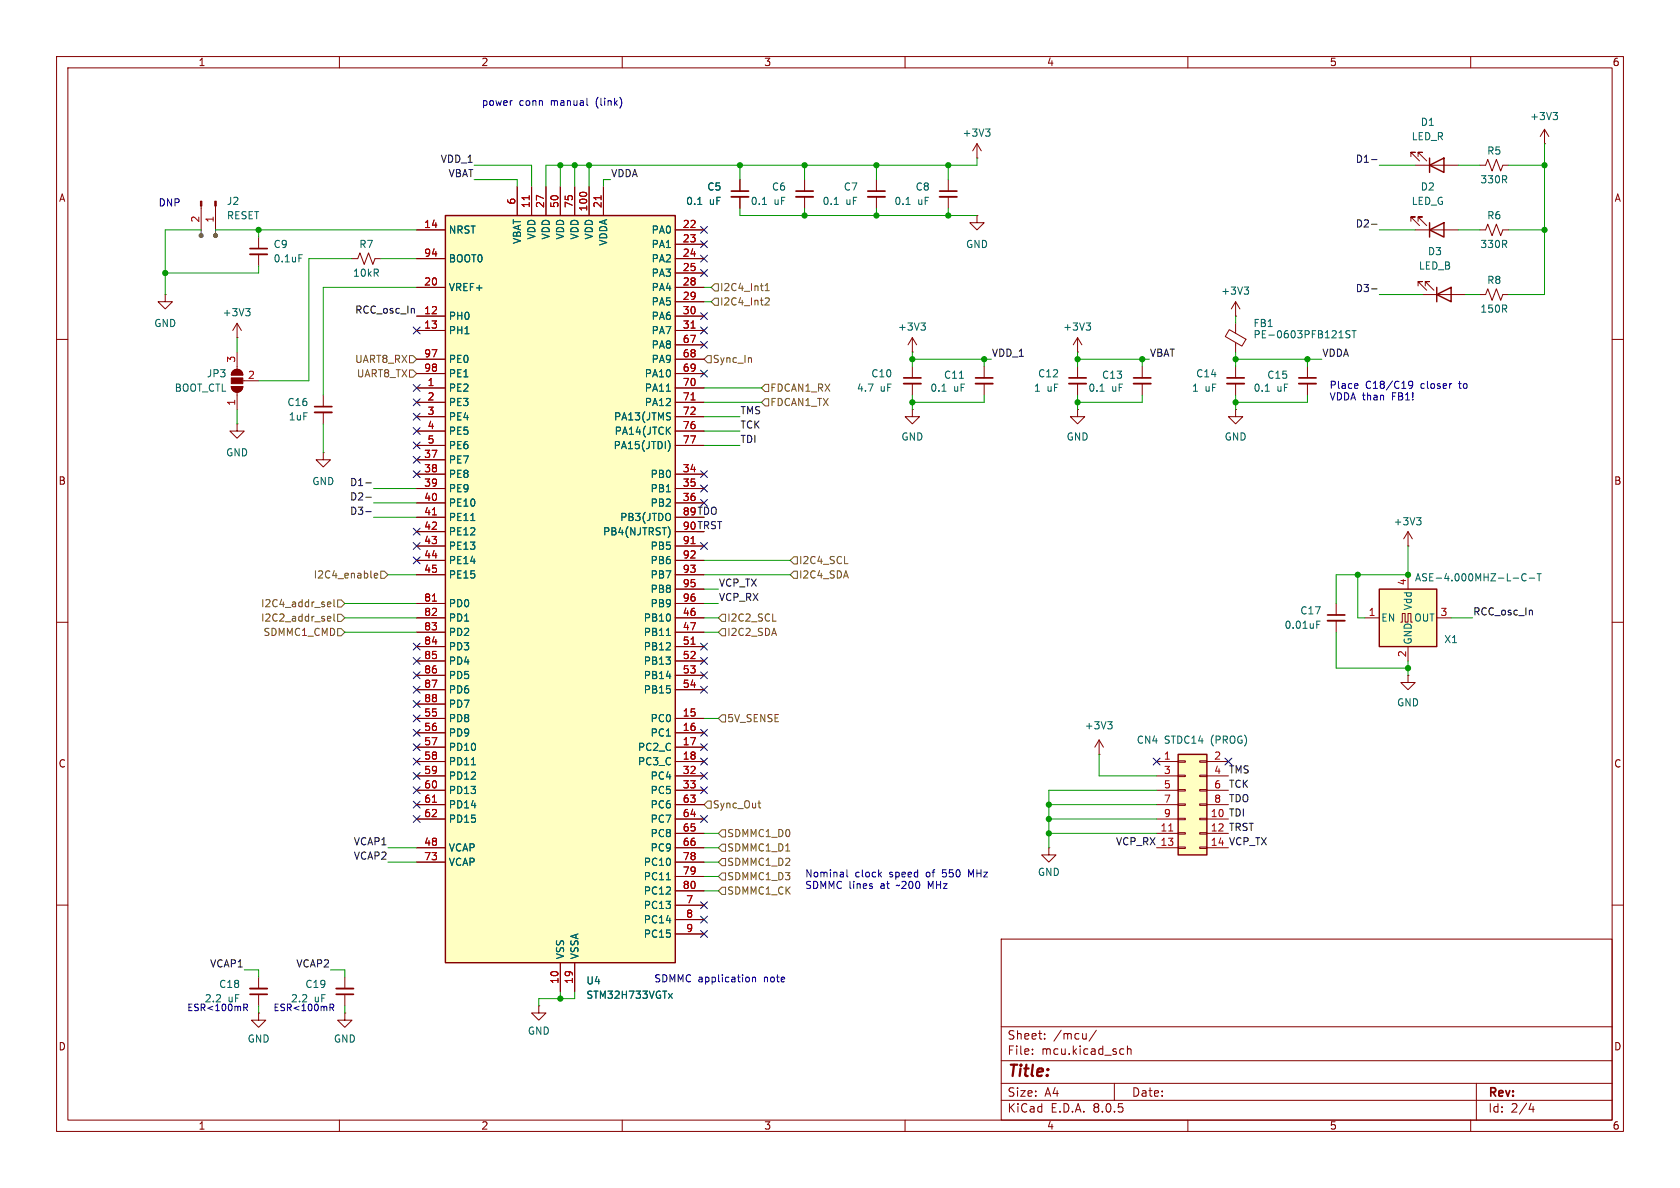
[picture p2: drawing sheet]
<svg xmlns="http://www.w3.org/2000/svg" width="297mm" height="210mm" viewBox="0 0 297 210" stroke-linecap="round" stroke-linejoin="round" font-family="sans-serif">
<g fill="none" stroke="#840000" stroke-width=".18">
<path d="M10 10h277v190h-277zM12 12h273v186h-273zM60 10v2M110 10v2M160 10v2M210 10v2M260 10v2M35.6 36.4v4.2M38.1 36.4v4.2M10 60h2M41.9 59.7h.1M41.9 57.2l-.8 1.2"/>
<path d="M41.9 57.2v2.5M41.9 57.2l.8 1.2M285 60h2M57.1 80v1.3h1.3l-1.3 1.3-1.2-1.3h1.2M57.1 80h.1M10 110h2M285 110h2M10 160h2M285 160h2M61 172.7v2.1M61 175.8v2M177 166h108v32h-108z"/>
<path d="M60 198v2M110 198v2M160 198v2M177 194.5h108M177 191.5h108M177 187.5h108M177 181.5h108M182.5 186.3v.1M182.5 185.5v.1M184.7 183.6v.1M184.7 182.8v.1M193.8 182.1l-1.3 2"/>
<path d="M197 191.5v3M198.2 185.4l.5 .1M198.7 186.3l-.5 .1M199.3 185.5l.2-.1 .4 .1 .1 .9M199.3 184.9v1.5M210 198v2M260 198v2M261 191.5v6.5M270.7 195l-.4 1.1h.9M271 195.6v1"/>
</g>
<path d="M43.4 54.6h.8l-.4 .4M44 55l.2 .3v.3l-.2 .2" fill="none" stroke="#006464" stroke-width=".18"/>
<path d="M59.4 174.8h3.1" fill="none" stroke="#840000" stroke-width=".33"/>
<path d="M59.4 175.8h3.1" fill="none" stroke="#840000" stroke-width=".3"/>
<g fill="#840000" stroke="#840000" stroke-width=".18">
<path d="M35.4 35.6h.3v.8h-.3z"/>
<path d="M38 35.6h.2v.8h-.2z"/>
</g>
<path d="M78.7 38.1h40.7v132.1h-40.7z" fill="#ffffc2"/>
<path d="M78.7 38.1h40.7v132.1h-40.7z" fill="none" stroke="#840000" stroke-width=".25"/>
<g fill="none" stroke="#840000" stroke-width=".18">
<path d="M91.4 33v5.1M94 33v5.1M96.5 33v5.1M99.1 33v5.1M101.6 33v5.1M104.1 33v5.1M106.7 33v5.1M29.2 52.1v1.2h1.3l-1.3 1.3-1.3-1.3h1.3M29.2 52.1h.1M45.7 41.9v2M45.7 45v2M62.2 45.7h1l.4-1 .8 2 .8-2 .7 2 .4-1h1"/>
<path d="M73.7 55.9h5M73.7 58.4h5M73.7 40.6h5M73.7 50.8h5M73.7 45.7h5M119.4 55.9h5.1M119.4 58.4h5.1M119.4 40.6h5.1M119.4 50.8h5.1M119.4 43.2h5.1M119.4 45.7h5.1M119.4 48.3h5.1"/>
<path d="M119.4 53.3h5.1M41.9 74.9v1.3h1.3l-1.3 1.3-1.3-1.3h1.3M41.9 74.9h.1M73.7 68.6h5M73.7 71.1h5M73.7 73.7h5M73.7 76.2h5M73.7 78.7h5M73.7 63.5h5M73.7 66h5M119.4 68.6h5.1M119.4 71.1h5.1"/>
<path d="M119.4 73.7h5.1M119.4 76.2h5.1M119.4 78.7h5.1M119.4 61h5.1M119.4 63.5h5.1M119.4 66h5.1M73.7 83.8h5M73.7 86.4h5M73.7 88.9h5M73.7 81.3h5M73.7 91.4h5M73.7 94h5"/>
<path d="M73.7 96.5h5M73.7 99.1h5M119.4 83.8h5.1M119.4 86.4h5.1M119.4 88.9h5.1M119.4 91.4h5.1M119.4 94h5.1M119.4 96.5h5.1M119.4 99.1h5.1M73.7 101.6h5M73.7 109.2h5M73.7 111.8h5"/>
<path d="M73.7 114.3h5M73.7 116.8h5M73.7 119.4h5M73.7 106.7h5M119.4 101.6h5.1M119.4 109.2h5.1M119.4 111.8h5.1M119.4 114.3h5.1M119.4 116.8h5.1M119.4 119.4h5.1M119.4 106.7h5.1M119.4 104.1h5.1"/>
<path d="M73.7 127h5M73.7 129.5h5M73.7 132.1h5M73.7 134.6h5M73.7 137.2h5M73.7 139.7h5M73.7 121.9h5M73.7 124.5h5M119.4 127h5.1M119.4 129.5h5.1M119.4 132.1h5.1M119.4 134.6h5.1"/>
<path d="M119.4 137.2h5.1M119.4 139.7h5.1M119.4 121.9h5.1M73.7 149.9h5M73.7 142.2h5M73.7 144.8h5M73.7 152.4h5M119.4 149.9h5.1M119.4 142.2h5.1M119.4 144.8h5.1M119.4 147.3h5.1M119.4 152.4h5.1"/>
<path d="M119.4 154.9h5.1M119.4 157.5h5.1M99.1 170.2v5.1M101.6 170.2v5.1M119.4 160h5.1M119.4 162.6h5.1M119.4 165.1h5.1"/>
</g>
<path d="M93.6 34.6v.7M106.3 34.6v.7M122.2 58h.7M122.2 70.7h.7M76.4 91h.8M122.2 96.1h.7M76.4 106.3h.8M122.2 113.9h.7M76.4 141.8h.8" fill="none" stroke="#a90000" stroke-width=".18"/>
<g fill="none" stroke="#006464" stroke-width=".18">
<path d="M52.8 45h.7M117.8 69.2h.7M118 76.1l.5 .7M118.2 77.9a1.47 1.47 0 0 1-.1 1.9M118.3 73h.2M118.5 73.8v.3M118.5 75.5l-.7 .7M83.2 92h.7M118.3 93.4l.2 .6-.2 .8M117.8 112.3h.7M83.3 135.2h.8M117.8 155.5h.7"/>
<path d="M118.2 175.6l.6 .9M118.8 175.6l-.6 .9"/>
</g>
<path d="M44.2 45h3" fill="none" stroke="#840000" stroke-width=".33"/>
<path d="M44.2 43.9h3" fill="none" stroke="#840000" stroke-width=".3"/>
<path d="M208.3 133.4h5.1v17.7h-5.1z" fill="#ffffc2"/>
<g fill="none" stroke="#840000" stroke-width=".18">
<path d="M130.8 31.8v2M130.8 34.8v2M142.2 31.8v2M142.2 34.8v2M154.9 31.8v2M154.9 34.8v2M167.6 31.8v2M167.6 34.8v2M172.7 27.9h.1M172.7 38.1v1.3h1.3l-1.3 1.2-1.3-1.2h1.3M172.7 38.1h.1M172.7 25.4l.8 1.3"/>
<path d="M172.7 25.4v2.5M172.7 25.4l-.7 1.3M161.3 59.7v2.5M161.3 59.7l.8 1.3M161.3 59.7l-.8 1.3M190.5 59.7v2.5M190.5 59.7l.8 1.3M190.5 59.7l-.8 1.3M40.9 68.3h2a1.02 1.02 0 0 1-1 1 1.02 1.02 0 0 1-1-1zM41.2 65.6a1.02 1.02 0 0 1 1.1-.2 1.02 1.02 0 0 1 .6 .9h-2zM41.9 62.2v3.1M41.9 69.3v3.1"/>
<path d="M42.9 67.3h2.8M57.1 69.9v2M57.1 72.9v2M161.3 72.4v1.3h1.3l-1.3 1.2-1.3-1.2h1.3M161.3 72.4h.1M161.3 62.2h.1M161.3 64.8v2M161.3 67.8v2.1M174 64.8v2M174 67.8v2.1M190.5 62.2h.1M190.5 72.4v1.3h1.3l-1.3 1.2-1.3-1.2h1.3"/>
<path d="M190.5 72.4h.1M190.5 64.8v2M190.5 67.8v2.1M218.4 72.4v1.3h1.3l-1.3 1.2-1.2-1.2h1.2M218.4 72.4h.1M248.9 96.5h.1M248.9 94l-.7 1.3M248.9 94v2.5M248.9 94l.8 1.3M204.5 134.6h3.8M204.5 137.2h3.8M204.5 139.7h3.8"/>
<path d="M208.3 139.6h1.2v.2h-1.2zM208.3 137h1.2v.3h-1.2zM208.3 134.5h1.2v.2h-1.2zM212.1 139.6h1.3v.2h-1.3zM212.1 137h1.3v.3h-1.3zM212.1 134.5h1.3v.2h-1.3zM213.4 134.6h3.8M213.4 137.2h3.8M213.4 139.7h3.8M204.5 144.8h3.8M204.5 147.3h3.8M204.5 149.9h3.8"/>
<path d="M204.5 142.2h3.8M208.3 149.7h1.2v.3h-1.2zM208.3 147.2h1.2v.2h-1.2zM208.3 144.7h1.2v.2h-1.2zM208.3 142.1h1.2v.3h-1.2zM212.1 149.7h1.3v.3h-1.3zM212.1 147.2h1.3v.2h-1.3zM212.1 144.7h1.3v.2h-1.3zM212.1 142.1h1.3v.3h-1.3zM213.4 144.8h3.8M213.4 147.3h3.8M213.4 149.9h3.8"/>
<path d="M213.4 142.2h3.8M45.7 179.1v1.2h1.3l-1.3 1.3-1.3-1.3h1.3M45.7 179.1h.1M45.7 172.7v2.1M45.7 175.8v2M61 179.1v1.2h1.2l-1.2 1.3-1.3-1.3h1.3M61 179.1h.1M95.2 177.8v1.3h1.3l-1.3 1.2-1.2-1.2h1.2M95.2 177.8h.1"/>
</g>
<path d="M208.3 133.4h5.1v17.7h-5.1z" fill="none" stroke="#840000" stroke-width=".25"/>
<path d="M206.6 146.9h.7" fill="none" stroke="#a90000" stroke-width=".18"/>
<path d="M129.3 34.8h3M140.7 34.8h3.1M153.4 34.8h3.1M166.1 34.8h3.1M55.6 72.9h3.1M159.8 67.8h3M172.5 67.8h3M189 67.8h3M44.2 174.8h3" fill="none" stroke="#840000" stroke-width=".33"/>
<path d="M129.3 33.8h3M140.7 33.8h3.1M153.4 33.8h3.1M166.1 33.8h3.1M55.6 71.9h3.1M159.8 66.8h3M172.5 66.8h3M189 66.8h3M44.2 175.8h3" fill="none" stroke="#840000" stroke-width=".3"/>
<g fill="#840000" stroke="#840000" stroke-width=".18">
<path d="M40.9 68.3h2a1.02 1.02 0 0 1-1 1 1.02 1.02 0 0 1-1-1z"/>
<path d="M40.9 66.8h2v1h-2z"/>
<path d="M41.2 65.6a1.02 1.02 0 0 1 1.1-.2 1.02 1.02 0 0 1 .6 .9h-2z"/>
</g>
<g fill="none" stroke="#006464" stroke-width=".18">
<path d="M123.4 36.1h.7M134.8 36.1h.7M147.5 36.1h.7M160.2 36.1h.7M174.2 22.8h.8l-.4 .5M174.8 23.3l.2 .2v.3l-.2 .3M162.8 57.1h.8l-.4 .5M163.3 57.6l.3 .2v.3l-.3 .3M192 57.1h.8l-.4 .5M192.6 57.6l.2 .2v.3l-.2 .3M166.5 69.2h.8M169.6 66.9h.7"/>
<path d="M250.4 91.5h.8l-.4 .5M251 92l.2 .2v.3l-.2 .3"/>
</g>
<path d="M243.8 104.1h10.2v10.2h-10.2z" fill="#ffffc2"/>
<path d="M252.7 29.2l2.6-1.3v2.6zM252.7 27.9v2.6M252.7 39.4v2.5M252.7 40.6l2.6-1.2v2.5zM254 52.1l2.5-1.3v2.5zM254 50.8v2.5M243.8 104.1h10.2v10.2h-10.2z" fill="none" stroke="#840000" stroke-width=".25"/>
<g fill="none" stroke="#840000" stroke-width=".18">
<path d="M91.4 33v5.1M94 33v5.1M96.5 33v5.1M99.1 33v5.1M101.6 33v5.1M104.1 33v5.1M106.7 33v5.1M130.8 31.8v2M130.8 34.8v2M249.4 27.7v-.8h.8h-.8l1.6 1.5M249.4 39.1v-.7h.8h-.8l1.6 1.5M250.2 29.2h7.6"/>
<path d="M250.7 27.7v-.8h.8h-.8l1.5 1.5M250.7 39.1v-.7h.8h-.8l1.5 1.5M261.6 29.2h1l.4-1 .8 2 .7-2 .8 2 .4-1h1M273 25.4h.1M273 22.9l-.7 1.2M273 22.9v2.5M273 22.9l.8 1.2M73.7 40.6h5M73.7 55.9h5M73.7 58.4h5M73.7 50.8h5M73.7 45.7h5"/>
<path d="M119.4 40.6h5.1M119.4 55.9h5.1M119.4 58.4h5.1M119.4 50.8h5.1M119.4 43.2h5.1M119.4 45.7h5.1M119.4 48.3h5.1M119.4 53.3h5.1M217.3 58.3l3 1.7-.7 1.2-3-1.7zM218.4 55.9h.1M218.4 53.3v2.6M218.4 57.2v1.7"/>
<path d="M218.4 53.3l.8 1.3M218.4 53.3l-.7 1.3M250.2 40.6h7.6M250.7 50.5v-.7h.8h-.8l1.5 1.5M251.5 52.1h7.6M252 50.5v-.7h.7h-.7l1.5 1.5M261.6 40.6h1l.4-1 .8 2.1 .7-2.1 .8 2.1 .4-1.1h1M261.6 52.1h1l.4-1 .8 2 .7-2 .8 2 .4-1h1M73.7 68.6h5M73.7 71.1h5M73.7 73.7h5M73.7 76.2h5"/>
<path d="M73.7 78.7h5M73.7 63.5h5M73.7 66h5M119.4 68.6h5.1M119.4 71.1h5.1M119.4 73.7h5.1M119.4 76.2h5.1M119.4 78.7h5.1M119.4 61h5.1M119.4 63.5h5.1M119.4 66h5.1M201.9 64.8v2"/>
<path d="M201.9 67.8v2.1M218.4 60.6v1.6M218.4 64.8v2M218.4 67.8v2.1M231.1 64.8v2M231.1 67.8v2.1M73.7 83.8h5M73.7 86.4h5M73.7 88.9h5M73.7 81.3h5M73.7 91.4h5M73.7 94h5"/>
<path d="M73.7 96.5h5M73.7 99.1h5M119.4 83.8h5.1M119.4 86.4h5.1M119.4 88.9h5.1M119.4 91.4h5.1M119.4 94h5.1M119.4 96.5h5.1M119.4 99.1h5.1M73.7 109.2h5M73.7 101.6h5M73.7 111.8h5"/>
<path d="M73.7 114.3h5M73.7 116.8h5M73.7 119.4h5M73.7 106.7h5M119.4 109.2h5.1M119.4 101.6h5.1M119.4 111.8h5.1M119.4 114.3h5.1M119.4 116.8h5.1M119.4 119.4h5.1M119.4 106.7h5.1M119.4 104.1h5.1"/>
<path d="M236.2 106.7v2M236.2 109.7v2.1M241.3 109.2h2.5M247.6 110h.3v-1.5h.5v1.5h.5v-1.5h.5v1.5h.3M248.9 119.4v1.3h1.3l-1.3 1.2-1.3-1.2h1.3M248.9 119.4h.1M248.9 101.6v2.5M248.9 114.3v2.5M254 109.2h2.5M73.7 127h5M73.7 129.5h5M73.7 132.1h5"/>
<path d="M73.7 134.6h5M73.7 137.2h5M73.7 139.7h5M73.7 121.9h5M73.7 124.5h5M119.4 127h5.1M119.4 129.5h5.1M119.4 132.1h5.1M119.4 134.6h5.1M119.4 137.2h5.1M119.4 139.7h5.1M119.4 121.9h5.1"/>
<path d="M194.3 133.4h.1M194.3 130.8l-.8 1.3M194.3 130.8v2.6M194.3 130.8l.8 1.3M73.7 149.9h5M73.7 142.2h5M73.7 144.8h5M73.7 152.4h5M119.4 149.9h5.1M119.4 142.2h5.1M119.4 144.8h5.1M119.4 147.3h5.1"/>
<path d="M119.4 152.4h5.1M119.4 154.9h5.1M119.4 157.5h5.1M185.4 149.9v1.2h1.3l-1.3 1.3-1.3-1.3h1.3M185.4 149.9h.1M99.1 170.2v5.1M101.6 170.2v5.1M119.4 160h5.1M119.4 162.6h5.1M119.4 165.1h5.1"/>
</g>
<g fill="none" stroke="#006464" stroke-width=".18">
<path d="M274.6 19.9h.7l-.4 .5M123.4 36.1h.7M275.1 20.4l.2 .2v.3l-.2 .3M220 50.7h.7l-.4 .5M220.5 51.2l.2 .3v.3l-.2 .2M238.7 58.5h-.5l-.3 .2 .1 .3 .6 .2v.4l-.2 .1h-.5M239 58.5h.7M239.4 58.5v1.2M117.8 69.2h.7M118 76.1l.5 .7M118.2 77.9a1.47 1.47 0 0 1-.1 1.9M118.3 73h.2"/>
<path d="M118.5 73.8v.3M118.5 75.5l-.7 .7M194.5 69.2h.7M223.7 69.2h.7M83.2 92h.7M118.3 93.4l.2 .6-.2 .8M117.8 112.3h.7M232.8 110.4h.4M232.8 109.8h.6M267.5 102.2h1M269.8 101.5a.6 .6 0 0 0-.8 .5 .6 .6 0 0 0 .6 .7l.2-.1M270.3 102.2h1"/>
<path d="M271.7 101.4h.8M272.1 101.4v1.3M83.3 135.2h.8M195.8 127.6h.8l-.4 .5M196.4 128.1l.2 .2v.3l-.2 .2M117.8 155.5h.7M118.2 175.6l.6 .9M118.8 175.6l-.6 .9"/>
</g>
<path d="M200.4 67.8h3.1M216.9 67.8h3.1M229.6 67.8h3.1M234.7 109.7h3" fill="none" stroke="#840000" stroke-width=".33"/>
<path d="M200.4 66.8h3.1M216.9 66.8h3.1M229.6 66.8h3.1M234.7 108.7h3" fill="none" stroke="#840000" stroke-width=".3"/>
<path d="M35.6 40.6v.7M38.1 40.6v.7" fill="none" stroke="#484848" stroke-width=".18"/>
<g fill="#484848" stroke="#484848" stroke-width=".18">
<circle cx="38.1" cy="41.6" r=".36"/>
<circle cx="35.6" cy="41.6" r=".36"/>
</g>
<g fill="none" stroke="#725600" stroke-width=".18">
<path d="M126.4 52.7h.6v1.3h-.6l-.7-.7zM126.4 50.2h.6v1.2h-.6l-.7-.6zM135.3 51.4h.7M135.3 50.5l.3-.4v1.3M135.3 52.7l.5-.1 .2 .4-.8 .9h.8M72.4 65.4h.6l.7 .6-.7 .7h-.6zM72.4 62.9h.6l.7 .6-.7 .6h-.6zM125.1 62.9h.6v1.2h-.6l-.6-.6zM132.8 63.3l.1 .8M134.6 68.6l.7-.7h.6v1.3h-.6zM134.6 71.1l.7-.6h.6v1.3h-.6zM140.3 98.4h.7v1.3h-.7l-.6-.6z"/>
<path d="M149.3 99.6h.6M57.9 107.2h.5M57.9 106.5l.4-.1 .2 .3-.6 .1M57.9 109h.4l.2 .3-.6 .1M57.9 109.7h.5M59 106v1.1l.2 .2M59 108.5v1.1l.2 .2M59.7 106h.6l.7 .7-.7 .6h-.6zM59.7 108.6h.6l.7 .6-.7 .7h-.6zM59.7 111.1h.6l.7 .7-.7 .6h-.6zM66.2 101.8l.6-.2-.1-.2-.3-.1-.2 .2v.6h.5M67.3 101h.6l.7 .6-.7 .6h-.6z"/>
<path d="M127.6 108.6h.7v1.3h-.7l-.6-.7zM127.6 111.1h.7v1.3h-.7l-.6-.6zM136.6 109.8h.6M140.3 101h.7v1.2h-.7l-.6-.6zM127.6 126.4h.7v1.2h-.7l-.6-.6zM125.1 141.6h.6v1.3h-.6l-.6-.7zM127.6 146.7h.7v1.3h-.7l-.6-.7zM127.6 154.3h.7v1.3h-.7l-.6-.7zM127.6 156.8h.7v1.3h-.7l-.6-.6zM127.6 149.2h.7v1.3h-.7l-.6-.6zM127.6 151.8h.7v1.2h-.7l-.6-.6zM134 142h.5"/>
<path d="M134.2 142.8h.3"/>
</g>
<path d="M242.5 39.6h.9M242.5 28.2h.9M73.2 54.6l.1 .8M242.5 51.1h.9M64.7 85.4h.9M64.7 87.9h.9M64.7 90.4h.9M270.9 107.9v.8" fill="none" stroke="#0f0f0f" stroke-width=".18"/>
<g fill="none" stroke="#0000c2" stroke-width=".18">
<path d="M90.5 17.8h.1M103.8 18.5l.1 .1M239.9 67.8l.2 .3-.6 .1M240 68.6l-.1 .1M249.7 67.9l-.2 .3-.4-.1-.1-.2 .1-.4 .4-.1 .2 .1a.84 .84 0 0 1-.3 1.2h-.3M256.5 67.8h.1M149.7 153.8v1l.2 .2M155.5 154.5l.3 .5M155.8 154.2l-.5 .5M171.7 154.7l-.5-.9v1.2M43.1 178.1h.6l.1-.2-.1-.3-.6-.1v1.2M43.4 178.1l.4 .6"/>
<path d="M58.3 178.1h.6l.1-.2-.1-.3-.6-.1v1.2M58.6 178.1l.4 .6M132.2 172.7l.3 .3v.3l-.3 .3M133 172.9l.2-.2 .3 .1 .1 .8M133 172.7v.9"/>
</g>
<g fill="none" stroke="#009600" stroke-width=".18">
<path d="M83.8 29.2h10.2v3.8M83.8 31.8h7.6v1.2M99.1 29.2v3.8M101.6 29.2v3.8M104.1 29.2v3.8M107.9 31.8h-1.2v1.2M130.8 29.2v2.6M130.8 36.8v1.3h41.9M142.2 29.2v2.6M142.2 36.8v1.3M154.9 29.2v2.6M154.9 36.8v1.3"/>
<path d="M167.6 29.2v2.6M167.6 36.8v1.3M172.7 27.9v1.3h-76.2v3.8M243.8 29.2h6.4M257.8 29.2h3.8M266.7 29.2h6.3M273 25.4v26.7h-6.3M35.6 40.6h-6.4v11.5M38.1 40.6h35.6M41.9 59.7v2.5M45.7 40.6v1.3M45.7 47v1.3h-16.5"/>
<path d="M62.2 45.7h-7.6v21.6h-8.9M67.3 45.7h6.4M73.7 50.8h-16.6v19.1M124.5 50.8h1.2M124.5 53.3h1.2M218.4 55.9v1.3M243.8 40.6h6.4M243.8 52.1h7.7M257.8 40.6h3.8M259.1 52.1h2.5M266.7 40.6h6.3M41.9 72.4v2.5"/>
<path d="M57.1 74.9v5.1M124.5 76.2h6.3M124.5 71.1h10.1M124.5 78.7h6.3M124.5 68.6h10.1M124.5 73.7h6.3M161.3 62.2v2.6M161.3 69.9v2.5M161.3 63.5h14M174 69.9v1.2h-12.7M174 63.5v1.3M190.5 63.5h12.7"/>
<path d="M190.5 62.2v2.6M190.5 69.9v2.5M201.9 63.5v1.3M201.9 69.9v1.2h-11.4M218.4 63.5h15.3M218.4 62.2v2.6M218.4 69.9v2.5M231.1 69.9v1.2h-12.7M231.1 63.5v1.3M66 88.9h7.7M66 91.4h7.7M66 86.4h7.7"/>
<path d="M124.5 99.1h15.2M248.9 96.5v5.1h-12.7v5.1M61 111.8h12.7M61 109.2h12.7M61 106.7h12.7M68.6 101.6h5.1M124.5 101.6h15.2M124.5 111.8h2.5M124.5 109.2h2.5M124.5 106.7h2.5M124.5 104.1h2.5M236.2 111.8v6.3h12.7"/>
<path d="M240 101.6v7.6h1.3M248.9 116.8v2.6M256.5 109.2h3.8M124.5 127h2.5M194.3 133.4v3.8h10.2M204.5 139.7h-19.1v10.2M68.6 152.4h5.1M68.6 149.9h5.1M124.5 157.5h2.5M124.5 154.9h2.5M124.5 152.4h2.5M124.5 149.9h2.5"/>
<path d="M124.5 147.3h2.5M185.4 142.2h19.1M185.4 144.8h19.1M185.4 147.3h19.1M43.2 171.5h2.5v1.2M45.7 177.8v1.3M58.4 171.5h2.6v1.2M61 177.8v1.3M99.1 175.3v1.2M101.6 175.3v1.2h-6.4v1.3"/>
</g>
<g fill="none" stroke="#000084" stroke-width=".18">
<path d="M73.1 57.8l1.2 1.2M74.3 57.8l-1.2 1.2M123.9 40l1.2 1.2M123.9 45.1l1.2 1.2M123.9 55.3l1.2 1.2M123.9 57.8l1.2 1.2M123.9 42.6l1.2 1.2M123.9 47.7l1.2 1.2M125.1 40l-1.2 1.2M125.1 45.1l-1.2 1.2M125.1 55.3l-1.2 1.2M125.1 57.8l-1.2 1.2"/>
<path d="M125.1 42.6l-1.2 1.2M125.1 47.7l-1.2 1.2M73.1 68l1.2 1.2M73.1 70.5l1.2 1.2M73.1 75.6l1.2 1.2M73.1 73.1l1.2 1.2M73.1 78.1l1.2 1.2M74.3 68l-1.2 1.2M74.3 70.5l-1.2 1.2M74.3 75.6l-1.2 1.2M74.3 73.1l-1.2 1.2M74.3 78.1l-1.2 1.2"/>
<path d="M123.9 60.4l1.2 1.2M123.9 65.4l1.2 1.2M125.1 60.4l-1.2 1.2M125.1 65.4l-1.2 1.2M73.1 98.5l1.2 1.2M73.1 93.4l1.2 1.2M73.1 95.9l1.2 1.2M73.1 83.2l1.2 1.2M73.1 80.7l1.2 1.2M74.3 98.5l-1.2 1.2M74.3 95.9l-1.2 1.2M74.3 93.4l-1.2 1.2"/>
<path d="M74.3 83.2l-1.2 1.2M74.3 80.7l-1.2 1.2M123.9 83.2l1.2 1.2M123.9 85.8l1.2 1.2M123.9 95.9l1.2 1.2M123.9 88.3l1.2 1.2M125.1 83.2l-1.2 1.2M125.1 85.8l-1.2 1.2M125.1 95.9l-1.2 1.2M125.1 88.3l-1.2 1.2M73.1 118.8l1.2 1.2M73.1 116.2l1.2 1.2"/>
<path d="M73.1 113.7l1.2 1.2M74.3 118.8l-1.2 1.2M74.3 116.2l-1.2 1.2M74.3 113.7l-1.2 1.2M123.9 113.7l1.2 1.2M123.9 116.2l1.2 1.2M123.9 118.8l1.2 1.2M125.1 113.7l-1.2 1.2M125.1 116.2l-1.2 1.2M125.1 118.8l-1.2 1.2M73.1 121.3l1.2 1.2M73.1 134l1.2 1.2"/>
<path d="M73.1 136.6l1.2 1.2M73.1 139.1l1.2 1.2M73.1 128.9l1.2 1.2M73.1 126.4l1.2 1.2M73.1 131.5l1.2 1.2M73.1 123.9l1.2 1.2M74.3 121.3l-1.2 1.2M74.3 134l-1.2 1.2M74.3 136.6l-1.2 1.2M74.3 139.1l-1.2 1.2M74.3 128.9l-1.2 1.2M74.3 126.4l-1.2 1.2"/>
<path d="M74.3 131.5l-1.2 1.2M74.3 123.9l-1.2 1.2M123.9 128.9l1.2 1.2M123.9 121.3l1.2 1.2M123.9 136.6l1.2 1.2M123.9 134l1.2 1.2M123.9 139.1l1.2 1.2M123.9 131.5l1.2 1.2M125.1 128.9l-1.2 1.2M125.1 121.3l-1.2 1.2M125.1 136.6l-1.2 1.2M125.1 134l-1.2 1.2"/>
<path d="M125.1 139.1l-1.2 1.2M125.1 131.5l-1.2 1.2M203.9 134l1.2 1.2M205.1 134l-1.2 1.2M216.6 134l1.2 1.2M217.8 134l-1.2 1.2M73.1 141.6l1.2 1.2M73.1 144.2l1.2 1.2M74.3 141.6l-1.2 1.2M74.3 144.2l-1.2 1.2M123.9 159.4l1.2 1.2M123.9 144.2l1.2 1.2"/>
<path d="M125.1 159.4l-1.2 1.2M125.1 144.2l-1.2 1.2M123.9 164.5l1.2 1.2M123.9 162l1.2 1.2M125.1 164.5l-1.2 1.2M125.1 162l-1.2 1.2"/>
</g>
<path d="M93.6 34.6v.7M106.3 34.6v.7M122.2 58h.7M122.2 70.7h.7M76.4 91h.8M122.2 96.1h.7M76.4 106.3h.8M122.2 113.9h.7M76.4 141.8h.8" fill="none" stroke="#a90000" stroke-width=".18"/>
<g fill="#009600" stroke="#009600" stroke-width=".18">
<circle cx="130.8" cy="29.2" r=".46"/>
<circle cx="99.1" cy="29.2" r=".46"/>
<circle cx="142.2" cy="38.1" r=".46"/>
<circle cx="142.2" cy="29.2" r=".46"/>
<circle cx="101.6" cy="29.2" r=".46"/>
<circle cx="104.1" cy="29.2" r=".46"/>
<circle cx="99.1" cy="176.5" r=".46"/>
<circle cx="29.2" cy="48.3" r=".46"/>
<circle cx="45.7" cy="40.6" r=".46"/>
<circle cx="161.3" cy="63.5" r=".46"/>
<circle cx="161.3" cy="71.1" r=".46"/>
<circle cx="167.6" cy="29.2" r=".46"/>
<circle cx="190.5" cy="63.5" r=".46"/>
<circle cx="201.9" cy="63.5" r=".46"/>
<circle cx="154.9" cy="29.2" r=".46"/>
<circle cx="154.9" cy="38.1" r=".46"/>
<circle cx="174" cy="63.5" r=".46"/>
<circle cx="167.6" cy="38.1" r=".46"/>
<circle cx="231.1" cy="63.5" r=".46"/>
<circle cx="273" cy="29.2" r=".46"/>
<circle cx="273" cy="40.6" r=".46"/>
<circle cx="185.4" cy="147.3" r=".46"/>
<circle cx="185.4" cy="144.8" r=".46"/>
<circle cx="185.4" cy="142.2" r=".46"/>
<circle cx="248.9" cy="118.1" r=".46"/>
<circle cx="218.4" cy="71.1" r=".46"/>
<circle cx="218.4" cy="63.5" r=".46"/>
<circle cx="240" cy="101.6" r=".46"/>
<circle cx="190.5" cy="71.1" r=".46"/>
<circle cx="248.9" cy="101.6" r=".46"/>
</g>
<text font-size="2.8" fill="#840000" x="178" y="190.9">Title:</text>
<g font-size="2.1" fill="#840000">
<text x="178" y="184">Sheet:</text>
<text x="186.2" y="184">/mcu/</text>
<text x="178" y="186.7">File:</text>
<text x="184.1" y="186.7">mcu.kicad_sch</text>
<text x="178" y="196.9">KiCad</text>
<text x="178" y="194.1">Size:</text>
<text x="184.7" y="194.1">A4</text>
<text x="185.7" y="196.9">E.D.A.</text>
<text x="193.3" y="196.9">8.0.5</text>
<text x="200" y="194.1">Date:</text>
<text x="263" y="194.3">Rev:</text>
<text x="263" y="196.9">Id:</text>
<text x="267.1" y="196.9">2/4</text>
</g>
<g font-size="1.8" fill="#840000">
<text x="35" y="11.9">1</text>
<text x="85" y="11.9">2</text>
<text x="135" y="11.9">3</text>
<text x="185" y="11.9">4</text>
<text x="235" y="11.9">5</text>
<text x="285" y="11.9">6</text>
<text x="10.3" y="35.9">A</text>
<text x="285.3" y="35.9">A</text>
<text x="10.3" y="85.9">B</text>
<text x="285.3" y="85.9">B</text>
<text x="10.3" y="135.9">C</text>
<text x="285.3" y="135.9">C</text>
<text x="10.3" y="185.9">D</text>
<text x="285.3" y="185.9">D</text>
<text x="35" y="199.9">1</text>
<text x="85" y="199.9">2</text>
<text x="135" y="199.9">3</text>
<text x="185" y="199.9">4</text>
<text x="235" y="199.9">5</text>
<text x="285" y="199.9">6</text>
</g>
<g font-size="1.8" fill="#0000c2">
<text x="85.1" y="18.8">power</text>
<text x="91.8" y="18.8">conn</text>
<text x="97.5" y="18.8">manual</text>
<text x="105.6" y="18.8">(link)</text>
<text x="27.9" y="36.6">DNP</text>
<text x="234.9" y="68.8">Place</text>
<text x="234.9" y="70.9">VDDA than</text>
<text x="241.4" y="68.8">C18/C19</text>
<text x="246.2" y="70.9">FB1!</text>
<text x="251.3" y="68.8">closer</text>
<text x="258.2" y="68.8">to</text>
<text x="142.2" y="155.2">Nominal</text>
<text x="151.2" y="155.2">clock</text>
<text x="157.3" y="155.2">speed</text>
<text x="164" y="155.2">of</text>
<text x="167.1" y="155.2">550</text>
<text x="171.9" y="155.2">MHz</text>
<text x="142.2" y="157.2">SDMMC lines</text>
<text x="155.8" y="157.2">at</text>
<text x="158.8" y="157.2">~200</text>
<text x="164.5" y="157.2">MHz</text>
<text x="115.6" y="173.7">SDMMC application</text>
<text x="135.1" y="173.7">note</text>
<text x="36.1" y="177.4">2.2</text>
<text x="40.3" y="177.4">uF</text>
<text x="51.3" y="177.4">2.2</text>
<text x="55.5" y="177.4">uF</text>
</g>
<g font-size="1.8" fill="#006464">
<text x="251.1" y="22.5">D1</text>
<text x="270.4" y="21.4">+3V3</text>
<text x="170.1" y="24.4">+3V3</text>
<text x="249.5" y="25">LED_R</text>
<text x="262.8" y="27.5">R5</text>
<text x="124.9" y="33.9">C5</text>
<text x="136.4" y="33.9">C6</text>
<text x="149.1" y="33.9">C7</text>
<text x="161.8" y="33.9">C8</text>
<text x="251.1" y="33.9">D2</text>
<text x="261.6" y="32.6">330R</text>
<text x="40" y="36.4">J2</text>
<text x="40" y="39">RESET</text>
<text x="79.2" y="41.5">NRST</text>
<text x="115.1" y="41.5">PA0</text>
<text x="121.2" y="36.4">0.1</text>
<text x="125.4" y="36.4">uF</text>
<text x="132.6" y="36.4">0.1</text>
<text x="136.8" y="36.4">uF</text>
<text x="145.3" y="36.4">0.1</text>
<text x="149.5" y="36.4">uF</text>
<text x="158" y="36.4">0.1</text>
<text x="162.2" y="36.4">uF</text>
<text x="249.5" y="36.4">LED_G</text>
<text x="262.8" y="39">R6</text>
<text x="48.3" y="44">C9</text>
<text x="48.3" y="46.6">0.1uF</text>
<text x="63.4" y="44">R7</text>
<text x="79.2" y="46.6">BOOT0</text>
<text x="92.3" y="43.2" transform="rotate(-90 92.3 43.2)">VBAT</text>
<text x="94.8" y="42.4" transform="rotate(-90 94.8 42.4)">VDD</text>
<text x="97.4" y="42.4" transform="rotate(-90 97.4 42.4)">VDD</text>
<text x="99.9" y="42.4" transform="rotate(-90 99.9 42.4)">VDD</text>
<text x="102.5" y="42.4" transform="rotate(-90 102.5 42.4)">VDD</text>
<text x="105" y="42.4" transform="rotate(-90 105 42.4)">VDD</text>
<text x="107.5" y="43.5" transform="rotate(-90 107.5 43.5)">VDDA</text>
<text x="115.1" y="44">PA1</text>
<text x="115.1" y="46.6">PA2</text>
<text x="170.7" y="44">GND</text>
<text x="250.7" y="47.9">LED_B</text>
<text x="252.3" y="45.3">D3</text>
<text x="261.6" y="44">330R</text>
<text x="62.3" y="49.1">10kR</text>
<text x="79.2" y="51.7">VREF+</text>
<text x="115.1" y="49.1">PA3</text>
<text x="115.1" y="51.7">PA4</text>
<text x="215.8" y="52.3">+3V3</text>
<text x="262.8" y="50.4">R8</text>
<text x="27.2" y="58">GND</text>
<text x="39.3" y="56.1">+3V3</text>
<text x="79.2" y="56.7">PH0</text>
<text x="79.2" y="59.3">PH1</text>
<text x="115.1" y="54.2">PA5</text>
<text x="115.1" y="56.7">PA6</text>
<text x="115.1" y="59.3">PA7</text>
<text x="158.6" y="58.6">+3V3</text>
<text x="187.9" y="58.6">+3V3</text>
<text x="221.5" y="58">FB1</text>
<text x="261.6" y="55.5">150R</text>
<text x="79.2" y="64.4">PE0</text>
<text x="115.1" y="61.8">PA8</text>
<text x="115.1" y="64.4">PA9</text>
<text x="221.5" y="60">PE-0603PFB121ST</text>
<text x="30.8" y="69.4">BOOT_CTL</text>
<text x="36.5" y="66.9">JP3</text>
<text x="50.7" y="72">C16</text>
<text x="79.2" y="69.4">PE2</text>
<text x="79.2" y="72">PE3</text>
<text x="79.2" y="66.9">PE1</text>
<text x="113.9" y="66.9">PA10</text>
<text x="113.9" y="69.4">PA11</text>
<text x="113.9" y="72">PA12</text>
<text x="151.4" y="69.4">4.7</text>
<text x="153.9" y="66.9">C10</text>
<text x="155.6" y="69.4">uF</text>
<text x="164.4" y="69.4">0.1</text>
<text x="166.8" y="67.2">C11</text>
<text x="168.6" y="69.4">uF</text>
<text x="182.7" y="69.4">1</text>
<text x="183.4" y="66.9">C12</text>
<text x="185.1" y="69.4">uF</text>
<text x="192.3" y="69.4">0.1</text>
<text x="194.7" y="67.2">C13</text>
<text x="196.5" y="69.4">uF</text>
<text x="210.6" y="69.4">1</text>
<text x="211.4" y="66.9">C14</text>
<text x="213" y="69.4">uF</text>
<text x="221.5" y="69.4">0.1</text>
<text x="223.9" y="67.2">C15</text>
<text x="225.7" y="69.4">uF</text>
<text x="51" y="74.5">1uF</text>
<text x="79.2" y="74.5">PE4</text>
<text x="79.2" y="77.1">PE5</text>
<text x="108.4" y="74.5">PA13(JTMS</text>
<text x="108.6" y="77.1">PA14(JTCK</text>
<text x="39.9" y="80.9">GND</text>
<text x="79.2" y="82.1">PE7</text>
<text x="79.2" y="79.6">PE6</text>
<text x="108.4" y="79.6">PA15(JTDI)</text>
<text x="159.3" y="78.1">GND</text>
<text x="188.5" y="78.1">GND</text>
<text x="216.4" y="78.1">GND</text>
<text x="55.1" y="86">GND</text>
<text x="79.2" y="84.7">PE8</text>
<text x="79.2" y="87.2">PE9</text>
<text x="79.2" y="89.8">PE10</text>
<text x="114.9" y="84.7">PB0</text>
<text x="114.9" y="87.2">PB1</text>
<text x="114.9" y="89.8">PB2</text>
<text x="79.2" y="92.3">PE11</text>
<text x="79.2" y="94.8">PE12</text>
<text x="106.5" y="94.8">PB4(NJTRST)</text>
<text x="109.5" y="92.3">PB3(JTDO</text>
<text x="246.3" y="93.1">+3V3</text>
<text x="79.2" y="97.4">PE13</text>
<text x="79.2" y="99.9">PE14</text>
<text x="114.9" y="97.4">PB5</text>
<text x="114.9" y="99.9">PB6</text>
<text x="79.2" y="102.5">PE15</text>
<text x="79.2" y="107.5">PD0</text>
<text x="114.9" y="102.5">PB7</text>
<text x="114.9" y="105">PB8</text>
<text x="114.9" y="107.5">PB9</text>
<text x="249.8" y="108" transform="rotate(-90 249.8 108)">Vdd</text>
<text x="250" y="103">ASE-4.000MHZ-L-C-T</text>
<text x="79.2" y="110.1">PD1</text>
<text x="79.2" y="112.6">PD2</text>
<text x="113.7" y="110.1">PB10</text>
<text x="113.7" y="112.6">PB11</text>
<text x="227" y="111.4">0.01uF</text>
<text x="229.8" y="108.8">C17</text>
<text x="244.1" y="110.1">EN</text>
<text x="249.9" y="110.1">OUT</text>
<text x="255.2" y="113.9">X1</text>
<text x="79.2" y="115.2">PD3</text>
<text x="79.2" y="117.7">PD4</text>
<text x="113.7" y="115.2">PB12</text>
<text x="113.7" y="117.7">PB13</text>
<text x="249.8" y="114" transform="rotate(-90 249.8 114)">GND</text>
<text x="79.2" y="120.2">PD5</text>
<text x="79.2" y="122.8">PD6</text>
<text x="79.2" y="125.3">PD7</text>
<text x="113.7" y="120.2">PB14</text>
<text x="113.7" y="122.8">PB15</text>
<text x="246.9" y="125.1">GND</text>
<text x="79.2" y="127.9">PD8</text>
<text x="79.2" y="130.4">PD9</text>
<text x="114.9" y="127.9">PC0</text>
<text x="114.9" y="130.4">PC1</text>
<text x="191.7" y="129.1">+3V3</text>
<text x="200.9" y="131.7">CN4</text>
<text x="205.8" y="131.7">STDC14</text>
<text x="214.1" y="131.7">(PROG)</text>
<text x="79.2" y="132.9">PD10</text>
<text x="79.2" y="135.5">PD11</text>
<text x="112.7" y="132.9">PC2_C</text>
<text x="112.7" y="135.5">PC3_C</text>
<text x="79.2" y="138">PD12</text>
<text x="79.2" y="140.6">PD13</text>
<text x="79.2" y="143.1">PD14</text>
<text x="114.9" y="138">PC4</text>
<text x="114.9" y="140.6">PC5</text>
<text x="114.9" y="143.1">PC6</text>
<text x="79.2" y="145.6">PD15</text>
<text x="114.9" y="145.6">PC7</text>
<text x="114.9" y="148.2">PC8</text>
<text x="79.2" y="150.7">VCAP</text>
<text x="79.2" y="153.3">VCAP</text>
<text x="113.7" y="153.3">PC10</text>
<text x="113.7" y="155.8">PC11</text>
<text x="114.9" y="150.7">PC9</text>
<text x="183.4" y="155">GND</text>
<text x="113.7" y="160.9">PC13</text>
<text x="113.7" y="158.3">PC12</text>
<text x="113.7" y="163.4">PC14</text>
<text x="113.7" y="166">PC15</text>
<text x="99.9" y="169.7" transform="rotate(-90 99.9 169.7)">VSS</text>
<text x="102.5" y="169.7" transform="rotate(-90 102.5 169.7)">VSSA</text>
<text x="38.6" y="174.8">C18</text>
<text x="53.9" y="174.8">C19</text>
<text x="103.6" y="174.2">U4</text>
<text x="103.6" y="176.8">STM32H733VGTx</text>
<text x="43.7" y="184.5">GND</text>
<text x="58.9" y="184.5">GND</text>
<text x="93.2" y="183.1">GND</text>
</g>
<g font-size="1.8" fill="#0f0f0f">
<text x="77.8" y="28.9">VDD_1</text>
<text x="239.6" y="28.9">D1-</text>
<text x="79.2" y="31.4">VBAT</text>
<text x="107.9" y="31.4">VDDA</text>
<text x="239.6" y="40.3">D2-</text>
<text x="239.6" y="51.7">D3-</text>
<text x="62.7" y="55.5">RCC_osc_In</text>
<text x="175.3" y="63.2">VDD_1</text>
<text x="203.2" y="63.2">VBAT</text>
<text x="233.7" y="63.2">VDDA</text>
<text x="130.8" y="73.3">TMS</text>
<text x="130.8" y="75.9">TCK</text>
<text x="130.8" y="78.4">TDI</text>
<text x="61.8" y="86">D1-</text>
<text x="61.8" y="88.6">D2-</text>
<text x="61.8" y="91.1">D3-</text>
<text x="127" y="106.3">VCP_RX</text>
<text x="127" y="103.8">VCP_TX</text>
<text x="260.3" y="108.9">RCC_osc_In</text>
<text x="217.2" y="136.8">TMS</text>
<text x="217.2" y="141.9">TDO</text>
<text x="217.2" y="139.4">TCK</text>
<text x="62.5" y="149.5">VCAP1</text>
<text x="197.2" y="149.5">VCP_RX 13</text>
<text x="217.2" y="147">TRST</text>
<text x="217.2" y="144.4">TDI</text>
<text x="217.2" y="149.5">VCP_TX</text>
<text x="62.5" y="152.1">VCAP2</text>
<text x="37.1" y="171.1">VCAP1</text>
<text x="52.3" y="171.1">VCAP2</text>
</g>
<g font-size="1.8" fill="#a90000">
<text x="35.3" y="39.4" transform="rotate(-90 35.3 39.4)">2</text>
<text x="37.8" y="39.4" transform="rotate(-90 37.8 39.4)">1</text>
<text x="74.9" y="40.4">14</text>
<text x="91.2" y="36.3" transform="rotate(-90 91.2 36.3)">6</text>
<text x="93.7" y="36.9" transform="rotate(-90 93.7 36.9)">11</text>
<text x="96.3" y="36.9" transform="rotate(-90 96.3 36.9)">27</text>
<text x="98.8" y="36.9" transform="rotate(-90 98.8 36.9)">50</text>
<text x="101.3" y="36.9" transform="rotate(-90 101.3 36.9)">75</text>
<text x="103.9" y="37.5" transform="rotate(-90 103.9 37.5)">100</text>
<text x="106.4" y="36.9" transform="rotate(-90 106.4 36.9)">21</text>
<text x="120.6" y="40.4">22</text>
<text x="74.9" y="45.5">94</text>
<text x="120.6" y="42.9">23</text>
<text x="120.6" y="45.5">24</text>
<text x="74.9" y="50.5">20</text>
<text x="120.6" y="48">25</text>
<text x="120.6" y="50.5">28</text>
<text x="120.6" y="53.1">29</text>
<text x="74.9" y="55.6">12</text>
<text x="74.9" y="58.2">13</text>
<text x="120.6" y="55.6">30</text>
<text x="120.6" y="58.2">31</text>
<text x="41.7" y="64.2" transform="rotate(-90 41.7 64.2)">3</text>
<text x="74.9" y="63.2">97</text>
<text x="74.9" y="65.8">98</text>
<text x="120.6" y="60.7">67</text>
<text x="120.6" y="63.2">68</text>
<text x="120.6" y="65.8">69</text>
<text x="41.7" y="71.8" transform="rotate(-90 41.7 71.8)">1</text>
<text x="43.7" y="67.1">2</text>
<text x="75.5" y="68.3">1</text>
<text x="75.5" y="70.9">2</text>
<text x="120.6" y="68.3">70</text>
<text x="120.6" y="70.9">71</text>
<text x="75.5" y="73.4">3</text>
<text x="75.5" y="75.9">4</text>
<text x="120.6" y="73.4">72</text>
<text x="120.6" y="75.9">76</text>
<text x="74.9" y="81">37</text>
<text x="74.9" y="83.6">38</text>
<text x="75.5" y="78.5">5</text>
<text x="120.6" y="83.6">34</text>
<text x="120.6" y="78.5">77</text>
<text x="74.9" y="86.1">39</text>
<text x="74.9" y="88.6">40</text>
<text x="120.6" y="86.1">35</text>
<text x="120.6" y="88.6">36</text>
<text x="74.9" y="91.2">41</text>
<text x="74.9" y="93.7">42</text>
<text x="120.6" y="91.2">89</text>
<text x="120.6" y="93.7">90</text>
<text x="74.9" y="96.3">43</text>
<text x="74.9" y="98.8">44</text>
<text x="74.9" y="101.3">45</text>
<text x="120.6" y="96.3">91</text>
<text x="120.6" y="98.8">92</text>
<text x="120.6" y="101.3">93</text>
<text x="74.9" y="106.4">81</text>
<text x="120.6" y="103.9">95</text>
<text x="120.6" y="106.4">96</text>
<text x="248.7" y="103.6" transform="rotate(-90 248.7 103.6)">4</text>
<text x="74.9" y="109">82</text>
<text x="74.9" y="111.5">83</text>
<text x="120.6" y="109">46</text>
<text x="120.6" y="111.5">47</text>
<text x="241.9" y="109">1</text>
<text x="254.6" y="109">3</text>
<text x="74.9" y="114">84</text>
<text x="74.9" y="116.6">85</text>
<text x="74.9" y="119.1">86</text>
<text x="120.6" y="114">51</text>
<text x="120.6" y="116.6">52</text>
<text x="120.6" y="119.1">53</text>
<text x="248.7" y="116.3" transform="rotate(-90 248.7 116.3)">2</text>
<text x="74.9" y="121.7">87</text>
<text x="74.9" y="124.2">88</text>
<text x="120.6" y="121.7">54</text>
<text x="74.9" y="126.7">55</text>
<text x="74.9" y="129.3">56</text>
<text x="74.9" y="131.8">57</text>
<text x="120.6" y="126.7">15</text>
<text x="120.6" y="129.3">16</text>
<text x="120.6" y="131.8">17</text>
<text x="74.9" y="134.4">58</text>
<text x="74.9" y="136.9">59</text>
<text x="120.6" y="134.4">18</text>
<text x="120.6" y="136.9">32</text>
<text x="205.7" y="134.4">1</text>
<text x="205.7" y="136.9">3</text>
<text x="214.6" y="134.4">2</text>
<text x="214.6" y="136.9">4</text>
<text x="74.9" y="139.4">60</text>
<text x="74.9" y="142">61</text>
<text x="120.6" y="139.4">33</text>
<text x="120.6" y="142">63</text>
<text x="205.7" y="139.4">5</text>
<text x="205.7" y="142">7</text>
<text x="214.6" y="139.4">6</text>
<text x="214.6" y="142">8</text>
<text x="74.9" y="149.6">48</text>
<text x="74.9" y="144.5">62</text>
<text x="120.6" y="144.5">64</text>
<text x="120.6" y="147.1">65</text>
<text x="120.6" y="149.6">66</text>
<text x="205.1" y="147.1">11</text>
<text x="205.7" y="144.5">9</text>
<text x="214" y="144.5">10</text>
<text x="214" y="147.1">12</text>
<text x="214" y="149.6">14</text>
<text x="74.9" y="152.1">73</text>
<text x="120.6" y="152.1">78</text>
<text x="120.6" y="154.7">79</text>
<text x="120.6" y="157.2">80</text>
<text x="121.2" y="159.8">7</text>
<text x="121.2" y="162.3">8</text>
<text x="121.2" y="164.8">9</text>
<text x="98.8" y="174" transform="rotate(-90 98.8 174)">10</text>
<text x="101.3" y="174" transform="rotate(-90 101.3 174)">19</text>
</g>
<g font-size="1.8" fill="#725600">
<text x="127.2" y="51.7">I2C4_Int1</text>
<text x="127.2" y="54.2">I2C4_Int2</text>
<text x="62.7" y="64.4">UART8_RX</text>
<text x="125.9" y="64.4">Sync_In</text>
<text x="63" y="66.9">UART8_TX</text>
<text x="136.1" y="69.4">FDCAN1_RX</text>
<text x="136.1" y="72">FDCAN1_TX</text>
<text x="141.2" y="99.9">I2C4_SCL</text>
<text x="46.1" y="107.5">I2C4_addr_sel</text>
<text x="55.4" y="102.5">I2C4_enable</text>
<text x="141.2" y="102.5">I2C4_SDA</text>
<text x="46.1" y="110.1">I2C2_addr_sel</text>
<text x="46.5" y="112.6">SDMMC1_CMD</text>
<text x="128.5" y="110.1">I2C2_SCL</text>
<text x="128.5" y="112.6">I2C2_SDA</text>
<text x="128.5" y="127.9">5V_SENSE</text>
<text x="125.9" y="143.1">Sync_Out</text>
<text x="128.5" y="148.2">SDMMC1_D0</text>
<text x="128.5" y="155.8">SDMMC1_D3</text>
<text x="128.5" y="150.7">SDMMC1_D1</text>
<text x="128.5" y="153.3">SDMMC1_D2</text>
<text x="128.5" y="158.3">SDMMC1_CK</text>
</g>
<g font-size="1.8" fill="#009600">
<text x="120.6" y="91.2">89 TDO</text>
<text x="120.6" y="93.7">90 TRST</text>
</g>
<g font-size="1.6" fill="#0000c2">
<text x="33" y="178.8">ESR&lt;100mR</text>
<text x="48.3" y="178.8">ESR&lt;100mR</text>
</g>
</svg>
